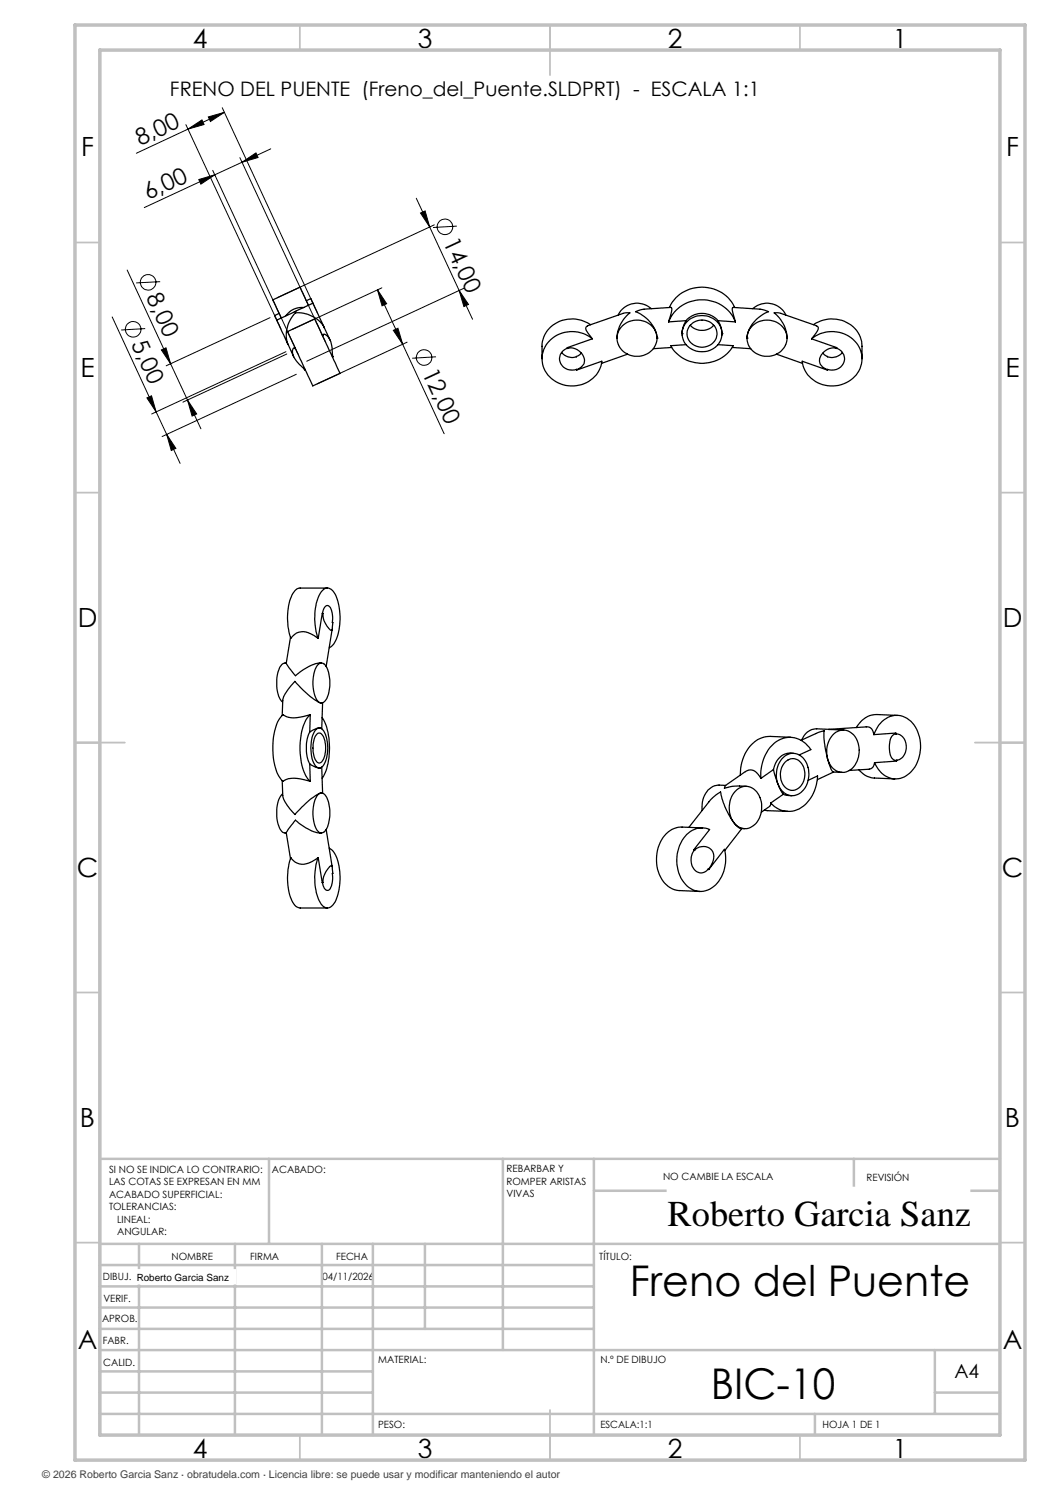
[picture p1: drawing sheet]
<svg xmlns="http://www.w3.org/2000/svg" width="210mm" height="297mm" viewBox="0 0 210 297" stroke-linecap="round" stroke-linejoin="round" font-family="sans-serif">
<g fill="none" stroke="#000" stroke-width=".2">
<path d="M37.2 24.9l19 40.9M37.6 25.8l2.8-1.8 .4 .9zM37.6 25.8l-10.3 4.9M39.8 35.9l3.2-.9-2.8 1.8zM41.7 23.4l3.2-.9-2.8 1.8zM42.5 34.1l17.1 36.7M44.5 21.6l18.9 40.9M44.9 22.5l-7.3 3.3M48 31.5l17.1 36.8M48.4 32.5l-19.5 9M48.4 32.5l2.8-1.9 .4 .9zM54.2 29.8l-5.8 2.7"/>
<path d="M83.3 39.6l11.2 24.2M25.4 54l14.8 31.8M32 56.3l-4.8 .3M75.5 58l13.3 28.7M75.5 58l1.8 2.7-.9 .5zM76.4 57.6l-18 8.3M84.1 42.6l.9-.4 .9 3.2zM86.9 45l-31.4 14.5M91.4 45.2l-4.8 .3M91.8 58.1l1.9 2.8-.9 .4zM92.7 57.7l-31.4 14.5M22.4 63.4l8.8 19"/>
<path d="M29 65.7l-4.8 .3M29.4 79.6l.9-.4 .9 3.2zM32.3 70l.9-.4 .9 3.1zM54 63.5l-20.8 9.7M57.2 70.3l-26.9 12.5M57.4 70.8l-20.8 9.6M59.3 74.9l-26.9 12.4M78.7 66.1l.9-.5 .9 3.3zM81.4 68.4l-17.9 8.4M87.2 71.4l-4.8 .2M31.2 82.4l2.1 4.5M33.3 86.9l2.7 5.8"/>
<path d="M33.3 86.9l1.9 2.8-.9 .4zM37.5 80l1.8 2.8-.9 .4z"/>
<circle cx="29.6" cy="56.5" r="1.56"/>
<circle cx="89" cy="45.4" r="1.55"/>
<circle cx="26.6" cy="65.9" r="1.56"/>
<circle cx="84.8" cy="71.5" r="1.55"/>
</g>
<g fill="none" stroke="#c0c0c0" stroke-width=".35">
<path d="M60 5v5M110 5v10M160 5v5M15 48.5h5M200 48.5h5M15 98.5h5M200 98.5h5M15 148.5h10M195 148.5h10M15 198.5h5M200 198.5h5M15 248.5h5"/>
<path d="M200 248.5h5M60 287v5M110 282v10M160 287v5"/>
</g>
<g fill="none" stroke="#c0c0c0" stroke-width=".5">
<path d="M53.8 231.8v17M100.6 231.8v38.2M118.8 231.8v55.2M118.8 238.2h81.2M170.8 231.8v6.4M200 231.8h-180v55.2M20 248.8h180M20 257.3h98.8M20 253h98.8M27.8 248.8v38.2M47 248.8v38.2M64.4 248.8v38.2"/>
<path d="M74.6 248.8v38.2M85 248.8v17M20 265.8h98.8M20 261.5h98.8M20 278.5h54.6M20 274.3h54.6M20 270h180M187 278.5h13M187 270v12.8M20 282.8h180M163 282.8v4.2"/>
</g>
<path d="M15 5h190v287h-190zM20 10h180v277h-180z" fill="none" stroke="#c0c0c0" stroke-width=".7"/>
<g fill="#000">
<path d="M37.6 25.8l2.8-1.8 .4 .9zM41.7 23.4l3.2-.9-2.8 1.8z"/>
<path d="M39.8 35.9l3.2-.9-2.8 1.8zM48.4 32.5l2.8-1.9 .4 .9z"/>
<path d="M91.8 58.1l1.9 2.8-.9 .4zM84.1 42.6l.9-.4 .9 3.2z"/>
<path d="M78.7 66.1l.9-.5 .9 3.3zM75.5 58l1.8 2.7-.9 .5z"/>
<path d="M33.3 86.9l1.9 2.8-.9 .4zM29.4 79.6l.9-.4 .9 3.2z"/>
<path d="M37.5 80l1.8 2.8-.9 .4zM32.3 70l.9-.4 .9 3.1z"/>
</g>
<g fill="none" stroke="#000" stroke-width=".25">
<path d="M55.4 64l2.2 4.9M55.8 62.7l-.9 .4 .5 .9M57.5 66.3l5.4-2.5 5.1 10.9-5.5 2.5zM57.6 68.9l1.1 2.5M58.9 69.7v-.1a.93 .93 0 0 0-.3 1.4 9.6 9.6 0 0 0 2.3 2.9M59 69.5l-.1 .2M59.1 69.6l-.2 .1M60.7 61.5a3.8 3.8 0 0 0-3.5 1.6M60.9 73.9l.2 .1M61 73.9h-.1M61.3 60.1l.9-.4 .4 .9M61.7 61.1l-1.7-3.7-5.4 2.6 1.6 3.6"/>
<path d="M62.6 60.6l2.3 5M62.6 60.6l-7.2 3.4M64.5 67l.1 .1M64.6 67.1v-.1a.94 .94 0 0 1 1.2 .7 8.9 8.9 0 0 1 .8 3.6M64.6 67.1h-.1M64.9 65.6a6 6 0 0 0-5.8-3 6.1 6.1 0 0 0-1.5 6.3M64.9 65.6l1.1 2.4M66.6 71.3l-.1 .2M66.6 71.3l-.1 .1M112.3 70.5a2.49 2.49 0 0 0 3.9 .1M113.5 69.6a2.26 2.26 0 0 0-1.5 2.8 2.26 2.26 0 0 0 2.6 1.6l.7-.1M117.5 65.2l7.2-2.6h1.3a6.6 6.6 0 0 0-2.6 5"/>
<path d="M117.5 65.2l-.1 .1a.58 .58 0 0 0-.2 .7l1.3 1.8M118.1 64.9a6.1 6.1 0 0 0-9.7 3.9v3M118.5 67.8l-5 1.7v.2a2.68 2.68 0 0 1 3.3 3l-.6 .7-.9 .5M118.5 67.8a6.2 6.2 0 0 0-10 3 5.8 5.8 0 0 0 7.2 6.2 5.6 5.6 0 0 0 4.7-4.8l-5.1 1.7M124.5 65.2a4.1 4.1 0 0 1 4.3-1 4.1 4.1 0 0 1 2.6 3.6 4 4 0 0 1-4 3.5 4 4 0 0 1-4-3.5l.3-1.6zM125.5 70.8l-5.2 1.9M130.3 61.7a4.2 4.2 0 0 0-6.7 1.3M131.4 67.4v.2M131.4 67.6h.1M133.7 64.4a7.2 7.2 0 0 1 6.7-4.4 7.2 7.2 0 0 1 6.7 4.4M133.7 64.4l.6-2.2-.1-.7-5.4 .3-1.7 .5a6.7 6.7 0 0 1 4.3 5.1M133.9 61.5a7.3 7.3 0 0 1 6.5-4.1 7.3 7.3 0 0 1 6.5 4.1"/>
<path d="M134.3 69.5l-3.6 .2M136.4 66.7h.1M137.2 64.1a4.2 4.2 0 0 1 6.4 0M137.2 64.1l-.6 1.3-.2 1.3M137.2 64.1l-3.5 .3M137.2 68.9l-3 .2a7.3 7.3 0 0 0 12.4 0l-3-.2M137.3 64.4a4.1 4.1 0 0 1 4.3-1.2 4.1 4.1 0 0 1 2.8 3.4 4.1 4.1 0 0 1-2.8 3.6 4.1 4.1 0 0 1-4.4-1.3 3.4 3.4 0 0 1 .1-4.5zM138 65a3.2 3.2 0 0 0 4.8 0M138.1 65a2.98 2.98 0 0 1 3.6-.7 2.98 2.98 0 0 1 1.6 3.3 3 3 0 0 1-3.4 1.8 3 3 0 0 1-2.5-2.8l.1-.7zM143.6 64.1l.6 1.3 .2 1.3M143.6 64.1l3.5 .3M144.4 66.7h.1"/>
<path d="M146.5 69.5l3.6 .2M147.1 64.4l-.6-2.3v-.5l.1-.1 5.4 .3 1.7 .5a6.8 6.8 0 0 0-4.3 5.1M149.4 67.6h.1M149.4 67.4v.2M150.5 65.2a4.1 4.1 0 0 1 4.3-1 4.1 4.1 0 0 1 2.6 3.6 4 4 0 0 1-4 3.5 4 4 0 0 1-4-3.5l.3-1.6zM150.5 61.7a4.2 4.2 0 0 1 6.7 1.3M155.3 70.8l5.2 1.9M162.3 67.8l5.1 1.7-.1 .2a2.75 2.75 0 0 0-3.3 2.9l.5 .8 1 .5M162.3 67.8a6.2 6.2 0 0 1 10 3 5.8 5.8 0 0 1-7.3 6.2 5.7 5.7 0 0 1-4.6-4.8l5.1 1.7M162.7 64.9a6.2 6.2 0 0 1 9.6 3.4l.1 3.5M163.3 65.2h.1a.63 .63 0 0 1 0 1l-1.1 1.6M163.3 65.2l-7.2-2.6h-1.3a6.6 6.6 0 0 1 2.6 5"/>
<path d="M167.3 69.6a2.26 2.26 0 0 1 1.5 2.7 2.26 2.26 0 0 1-2.6 1.7l-.7-.1M168.5 70.5a2.49 2.49 0 0 1-3.9 .1M65.5 117.6h-5.5a2.62 2.62 0 0 0-1.9 2.2 12.8 12.8 0 0 0 .1 7.9 3.1 3.1 0 0 1 4.7-.6l.7 .6M57.3 132.6a1.43 1.43 0 0 0-1.5 1.3 7.4 7.4 0 0 0 .5 6.4l.2 .1M57.3 132.6l.6 1.1 1.2 1.4 1.2-.9a7.2 7.2 0 0 1 4-1.6M58.1 127.4l-.8 5.2M63.6 132.9a1.04 1.04 0 0 1 1.1-.2 1.04 1.04 0 0 1 .7 .8 7.5 7.5 0 0 1-.3 6.7 .98 .98 0 0 1-1 .4 .98 .98 0 0 1-.8-.8 7.4 7.4 0 0 1 .3-6.9zM63.6 127.7a11.5 11.5 0 0 1 .6-9.3 1.41 1.41 0 0 1 1.3-.8 1.41 1.41 0 0 1 1.3 .9 11.3 11.3 0 0 1 0 10.3l-.9 .7M64.5 122.7a1.58 1.58 0 0 1 1-1.6 2.63 2.63 0 0 1 1 2.7l-.1 2.3a3.7 3.7 0 0 1-1.8-3.4h-.1l-.9 5M66.4 125.9l-1.2 7.4M56.4 156.1l.2 3a7.3 7.3 0 0 0 2.4 3.8 15.7 15.7 0 0 1 5.1-4.3M56.5 158.8a6 6 0 0 0-1.1 4.9 3.6 3.6 0 0 0 1.3 2.8l.6 .1"/>
<path d="M61.9 146.4a7.9 7.9 0 0 0 0 6.4M61.9 152.8l1.1 .6 .9 .2M61.9 152.8l.2 3.5M62.1 142.9a8 8 0 0 0-2.1 5.5 11 11 0 0 0 1.8 7.7l.3 .2M62.1 142.9a7 7 0 0 1-5.1 .3l-.4-.3a8.8 8.8 0 0 0-2 6.7 10 10 0 0 0 1.8 6.5l.2 .2a4.8 4.8 0 0 1 4.4-.3l1.1 .3M62.1 142.9l-.2 3.5M63.1 146a.98 .98 0 0 1 1-.4 .98 .98 0 0 1 .7 .8 7.4 7.4 0 0 1-.3 6.9 1.01 1.01 0 0 1-1 .2 1.01 1.01 0 0 1-.7-.8 7.7 7.7 0 0 1 .3-6.7zM63.5 146.8a.77 .77 0 0 1 1.2 .5 5.3 5.3 0 0 1-.5 5.2 .81 .81 0 0 1-1.2-.6 5.8 5.8 0 0 1 .3-5zM63.6 158.9a1.04 1.04 0 0 1 1.1-.2 1.04 1.04 0 0 1 .7 .8 7.6 7.6 0 0 1-.3 6.7 .98 .98 0 0 1-1 .4 .98 .98 0 0 1-.8-.8 7.4 7.4 0 0 1 .3-6.9zM63.9 145.6h.1M63.9 153.6h.1M63.9 145.6l-.6 .1-1.4 .7"/>
<path d="M64.1 140.6a14.3 14.3 0 0 1-5.1-4.3l-1 1.1a5.2 5.2 0 0 0-1.4 2.7l-.2 3M64.1 158.6h.2M64.1 140.6h.2M64.3 140.6h.1M64.3 158.6h.1M64.3 153.4l.2 5.2M64.4 143.5a12 12 0 0 1 1.4 8.1 8.3 8.3 0 0 1-1.4 4M64.5 140.5l-.2 5.3M145.1 157.1l-1.3-.1a3.7 3.7 0 0 0-3.4 3.9v1.2M147.4 158a2.84 2.84 0 0 1 4.6 1.5 4.8 4.8 0 0 1-2 6 3.1 3.1 0 0 1-4-2.6 4.9 4.9 0 0 1 1.4-4.9zM149 154.3l-3.9 2.8-.2 .6 1.6-.4h2.8M149.1 154.3a1.88 1.88 0 0 1 2.8 1l.3 .4"/>
<path d="M154.7 153.9l.9 3M154.7 153.9l-2.5 1.8M155.6 156.9l1.1 2M156.6 151.5a2.82 2.82 0 0 1 4.7 1.1 4.9 4.9 0 0 1-1.7 6.3 3 3 0 0 1-4.1-2.4 5.1 5.1 0 0 1 1.1-5zM156.7 158.9l1.7 .2M156.7 158.9l-2.6 1.7M157.1 152.4a2.18 2.18 0 0 1 3.6 1 3.3 3.3 0 0 1-2.1 4.7 2.93 2.93 0 0 1-2.5-3.7l.3-1.1zM158.2 147.5l-4.1-.2a6.2 6.2 0 0 0-5.7 5.1l-.3 2.6M158.7 150.7a3.5 3.5 0 0 0-4 3.2M159.8 151l2.4-1.1a4.9 4.9 0 0 0-8.5 0 9.2 9.2 0 0 0-1.5 5.8M160.2 148.1l3.6-1.7 1.1-.2a15.2 15.2 0 0 0 .6 5.5M161.6 156.1l1.9-.9a7.3 7.3 0 0 1-4.6 6.9 4.7 4.7 0 0 1-4.8-1.5"/>
<path d="M165.5 151.7l.7 2.1 .5 .6M165.8 145.9l-2.5-.1a3.3 3.3 0 0 0-3 2.2M165.8 145.9l7.4-.5a1.39 1.39 0 0 1 1.6 1.5M165.8 145.9l3 .1M166.7 154.4l1.7 .1M166.7 154.4l-3.2 1.5M166.8 146.7a2.87 2.87 0 0 1 4.7 1.5 4.9 4.9 0 0 1-1.7 5.9 2.93 2.93 0 0 1-4.2-2 5.1 5.1 0 0 1 1.2-5.4zM171.8 154a4.2 4.2 0 0 0 3.1 1.6l4.1 .2M173.8 153.8l-3.9 .3M174.8 146.9a5 5 0 0 1 4.9-3.8 5.4 5.4 0 0 1 4.3 4.9 7.1 7.1 0 0 1-3.1 7.4 4.3 4.3 0 0 1-5.7-2.4l-.3-.5M174.9 152.5a1.21 1.21 0 0 1-1.1 1.3M179.2 146.8v-.2l-4.4 .3"/>
<path d="M179.2 146.8a1.74 1.74 0 0 0-1.3 2 3.3 3.3 0 0 0 .9 3.2l.6 .1M179.2 146.8a2.58 2.58 0 0 1 1.9 3.6 2.23 2.23 0 0 1-1.8 1.7h.1M179.4 152.1l-.1 .1-4.4 .3M179.5 143.1l-4.1-.2a4.7 4.7 0 0 0-4.1 2.6M57.3 166.6l.4-.8 1.4-1.8 .4 .4a8.6 8.6 0 0 0 4.8 2.2M57.3 166.6l.8 5.2M63.6 171.5l.9 5.1 .1-.1a4.2 4.2 0 0 1 1.8-3.4l.2 1.6h-.1a3.9 3.9 0 0 1-.8 3.3 .95 .95 0 0 1-1.1-.9l-.1-.6M63.6 171.5a4 4 0 0 1-4.6 .9l-.8-.9a11.8 11.8 0 0 0 .6 9.3l.6 .6 .6 .2h5.5M65.2 165.9l1.2 7.4M65.9 169.6a4.6 4.6 0 0 1 1.9 3.6 11.5 11.5 0 0 1-1 7.5 1.45 1.45 0 0 1-1.5 .9 1.45 1.45 0 0 1-1.3-1.1 11.7 11.7 0 0 1-.4-9M138.7 170l3.2-4.1a4.5 4.5 0 0 0-5.7 2.7 7.4 7.4 0 0 0 1.6 8.9 4.2 4.2 0 0 0 6.2-1.7 7.9 7.9 0 0 0 .9-5.9l-3.2 4M138.7 170l.2 .1"/>
<path d="M138.9 170.1a2.93 2.93 0 0 0 .9 4.4l.5 .1 .6-.2 .7-.6M138.9 170.1h.1M138.9 170.1a2.2 2.2 0 0 1 3.1-.4 2.2 2.2 0 0 1 .3 3.1l-.6 1M140.5 165.6l-4.1-.2a5.1 5.1 0 0 0-4.7 4 7.1 7.1 0 0 0 2.4 8.1l.8 .4 .8 .2 4.3 .2M141.6 173.8l.1 .1M141.6 173.8h.1M141.7 173.8v.1M146.8 164.5a15.3 15.3 0 0 1-2.7-6.1l-.9 .6-1.1 1-4.3 5.4M146.8 164.5a2.3 2.3 0 0 0 2.1 1.2M148.4 165.7l-3.4 4.4M152.8 162.1l4.8 .2M153.9 161.3l-1.6 1.2"/>
<path d="M154.1 160.6v.3l-.2 .4"/>
</g>
<g fill="#fff" stroke="#fff" stroke-width=".35">
<path d="M27.3 254h19.7v2.7h-19.7z"/>
<path d="M133.5 237.5h60.4v9.9h-60.4z"/>
</g>
<g font-size="8.5">
<text x="126" y="259.3">Freno del Puente</text>
<text x="142.2" y="279.7">BIC-10</text>
</g>
<text font-size="7.3" x="133.5" y="245.1">Roberto Garcia Sanz</text>
<g font-size="5.3">
<text x="38.5" y="9.5">4</text>
<text x="83.5" y="9.5">3</text>
<text x="133.6" y="9.5">2</text>
<text x="178.6" y="9.5">1</text>
<text x="16.2" y="31.2">F</text>
<text x="201.2" y="31.2">F</text>
<text x="16.1" y="75.5">E</text>
<text x="201.1" y="75.5">E</text>
<text x="15.5" y="125.5">D</text>
<text x="200.5" y="125.5">D</text>
<text x="15.4" y="175.5">C</text>
<text x="200.4" y="175.5">C</text>
<text x="16" y="225.5">B</text>
<text x="201" y="225.5">B</text>
<text x="15.5" y="269.7">A</text>
<text x="200.5" y="269.7">A</text>
<text x="38.5" y="291.5">4</text>
<text x="83.5" y="291.5">3</text>
<text x="133.6" y="291.5">2</text>
<text x="178.6" y="291.5">1</text>
</g>
<g font-size="4.7">
<text x="28" y="29.2" transform="rotate(-25 28 29.2)">8,00</text>
<text x="29.6" y="40" transform="rotate(-25 29.6 40)">6,00</text>
<text x="88.5" y="48.4" transform="rotate(65 88.5 48.4)">14,00</text>
<text x="29.2" y="59.5" transform="rotate(65 29.2 59.5)">8,00</text>
<text x="26.2" y="68.9" transform="rotate(65 26.2 68.9)">5,00</text>
<text x="84.4" y="74.5" transform="rotate(65 84.4 74.5)">12,00</text>
</g>
<text font-size="4" x="34" y="19.1">FRENO DEL PUENTE (Freno_del_Puente.SLDPRT) - ESCALA 1:1</text>
<text font-size="3.9" x="190.9" y="275.5">A4</text>
<text font-size="2.1" fill="#404040" x="8.5" y="295.6">© 2026 Roberto Garcia Sanz · obratudela.com · Licencia libre: se puede usar y modificar manteniendo el autor</text>
<g font-size="2">
<text x="21.8" y="234.6">SI NO SE INDICA LO CONTRARIO:</text>
<text x="21.8" y="237.1">LAS COTAS SE EXPRESAN EN MM</text>
<text x="21.8" y="239.6">ACABADO SUPERFICIAL:</text>
<text x="54.4" y="234.6">ACABADO:</text>
<text x="101.3" y="234.5">REBARBAR Y</text>
<text x="101.3" y="237">ROMPER ARISTAS</text>
<text x="101.3" y="239.5">VIVAS</text>
<text x="132.6" y="236">NO CAMBIE LA ESCALA</text>
<text x="173.3" y="236.2">REVISIÓN</text>
<text x="21.8" y="242.1">TOLERANCIAS:</text>
<text x="23.4" y="244.6">LINEAL:</text>
<text x="23.4" y="247.1">ANGULAR:</text>
<text x="34.3" y="252">NOMBRE</text>
<text x="50" y="251.9">FIRMA</text>
<text x="67.2" y="251.9">FECHA</text>
<text x="119.9" y="251.9">TÍTULO:</text>
<text x="20.6" y="256.1">DIBUJ.</text>
<text x="27.3" y="256.1">Roberto Garcia Sanz</text>
<text x="64.5" y="255.9">04/11/2026</text>
<text x="20.7" y="260.3">VERIF.</text>
<text x="20.4" y="264.4">APROB.</text>
<text x="20.5" y="268.8">FABR.</text>
<text x="20.7" y="273.1">CALID.</text>
<text x="75.6" y="272.5">MATERIAL:</text>
<text x="120.1" y="272.5">N.º DE DIBUJO</text>
<text x="75.6" y="285.5">PESO:</text>
<text x="120.1" y="285.6">ESCALA:1:1</text>
<text x="164.5" y="285.6">HOJA 1 DE 1</text>
</g>
</svg>
